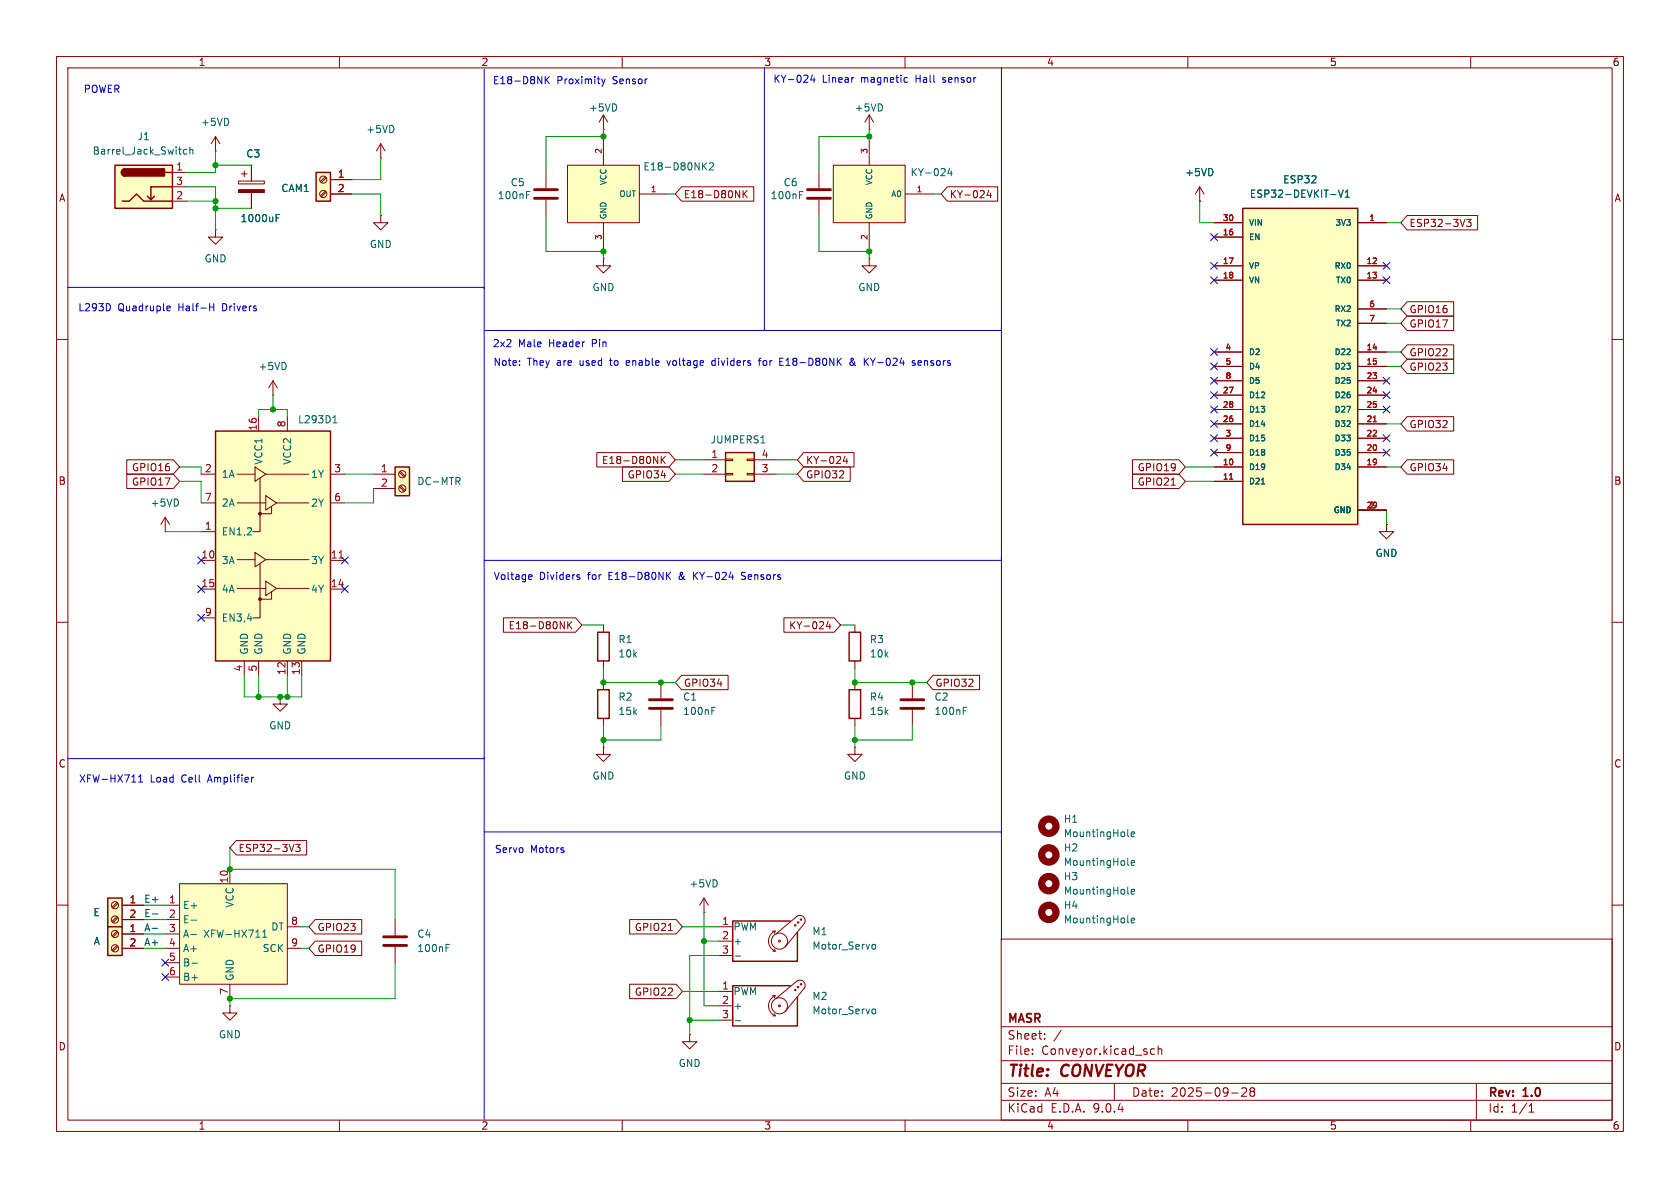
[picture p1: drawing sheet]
<svg xmlns="http://www.w3.org/2000/svg" width="297mm" height="210mm" viewBox="0 0 297 210" stroke-linecap="round" stroke-linejoin="round" font-family="sans-serif">
<g fill="none" stroke="#840000" stroke-width=".18">
<path d="M10 10h277v190h-277zM12 12h273v186h-273zM60 10v2M110 10v2M160 10v2M210 10v2M260 10v2M38.1 26.7h.1M38.1 24.1l-.8 1.3M38.1 24.1l.8 1.3M38.1 24.1v2.6M42.2 32h4.5v.5h-4.5z"/>
<path d="M42.7 30.7h1M43.2 30.2v1M44.4 29.2v2.8M44.4 34v2.8M96.5 30.5v2.8M96.5 35.3v2.8M10 60h2M285 60h2M10 110h2M285 110h2M10 160h2M177 166h108v32h-108z"/>
<path d="M285 160h2M60 198v2M110 198v2M160 198v2M177 194.5h108M177 191.5h108M177 187.5h108M177 181.5h108M182.5 186.3v.1M182.5 185.5v.1M184.7 183.6v.1M184.7 182.8v.1"/>
<path d="M187.6 182.1l-1.3 2M197 191.5v3M203.5 186.3l.2 .1 .4-.1M204.1 185.5l-.4-.1-.2 .1M204.7 185.5l.3-.1 .3 .1 .1 .9M204.7 184.9v1.5M210 198v2M217.7 193.2h1.2M219.5 192.4l.6-.1 .2 .1 .1 .3-.9 1.1h.9M221.2 192.9l-.2-.2 .2-.4 .5 .1 .1 .2-.3 .3M221.2 192.9l-.2 .3v.5l.2 .1 .5-.1 .1-.2-.1-.4-.2-.2M221.2 192.9h.3"/>
<path d="M260 198v2M261 191.5v6.5M270.3 196.6h.9M270.3 195.5l.4-.4v1.5"/>
</g>
<path d="M42.2 33.5h4.5v.5h-4.5z" fill="#840000" stroke="#840000" stroke-width=".18"/>
<path d="M48.8 38.5h.4M48.8 37.9h.6M93.1 34.5h.4M93.1 33.9h.6" fill="none" stroke="#006464" stroke-width=".18"/>
<path d="M94.5 33.5h4.1M94.5 35.1h4.1" fill="none" stroke="#840000" stroke-width=".51"/>
<path d="M20.3 29.2h10.2v7.6h-10.2z" fill="#ffffc2"/>
<path d="M20.3 29.2h10.2v7.6h-10.2zM21.6 35.6h1.3l1.2-1.3 1.3 1.3h5.1M22.1 29.8a.64 .64 0 0 0-.6 .7 .64 .64 0 0 0 .6 .6M27.3 34.7l-.6 .6M29.2 30.5h1.3M30.5 33h-3.8v2.3l-.7-.6" fill="none" stroke="#840000" stroke-width=".25"/>
<g fill="#840000" stroke="#840000" stroke-width=".25">
<path d="M21.6 30l.5-.2v1.3a.63 .63 0 0 1-.6-.4 .63 .63 0 0 1 .1-.7z"/>
<path d="M22.1 29.8h7v1.3h-7z"/>
</g>
<path d="M30.5 30.5h2.5M30.5 33h2.5M30.5 35.6h2.5M153.7 45.7v1.3h1.2l-1.2 1.3-1.3-1.3h1.3M153.7 45.7h.1M161.3 120.7v2.7M161.3 125.5v2.8" fill="none" stroke="#840000" stroke-width=".18"/>
<path d="M33 26.5l-.3-.1-.3 .2 .1 .6h.5M33.6 26.5l.1-.1 .3 .1 .1 .7M33.6 26v1.2M170.3 125.6h.4M170.3 125h.6" fill="none" stroke="#006464" stroke-width=".18"/>
<path d="M159.3 123.7h4M159.3 125.2h4" fill="none" stroke="#840000" stroke-width=".51"/>
<path d="M128.3 80h5v5.1h-5z" fill="#ffffc2"/>
<path d="M128.3 80h5v5.1h-5zM150.1 121.9h2v5.1h-2z" fill="none" stroke="#840000" stroke-width=".25"/>
<path d="M124.5 81.3h3.8M124.5 83.8h3.8M128.3 81.2h1.2v.2h-1.2zM128.3 83.7h1.2v.2h-1.2zM132.1 81.2h1.2v.2h-1.2zM132.1 83.7h1.2v.2h-1.2zM133.3 81.3h3.9M133.3 83.8h3.9M151.1 120.7v1.2M151.1 127v1.3" fill="none" stroke="#840000" stroke-width=".18"/>
<path d="M134.5 78.3h.7" fill="none" stroke="#006464" stroke-width=".18"/>
<path d="M147.3 29.2h12.7v10.2h-12.7z" fill="#ffffc2"/>
<path d="M147.3 29.2h12.7v10.2h-12.7zM153.7 24.1v5.1M153.7 39.4v5.1M160 34.3h5.1M106.7 45.7v1.3h1.2l-1.2 1.3-1.3-1.3h1.3M106.7 45.7h.1" fill="none" stroke="#840000" stroke-width=".18"/>
<path d="M167.9 29.7l-.3 .9h.8M168.2 30.2v.9M199.4 152.8l.2 .2M200 152.6l.6-.2-.1-.2-.3-.1-.2 .2v.6h.5" fill="none" stroke="#006464" stroke-width=".18"/>
<circle cx="185.4" cy="151.1" r="1.27" fill="none" stroke="#840000" stroke-width="1.3"/>
<path d="M100.3 29.2h12.7v10.2h-12.7z" fill="#ffffc2"/>
<path d="M67.3 38.1v1.3h-1.3l1.3 1.2 1.3-1.2h-1.3M67.3 38.1h.1M100.3 29.2h12.7v10.2h-12.7zM106.7 24.1v5.1M106.7 39.4v5.1M113 34.3h5.1M144.8 30.5v2.8M144.8 35.3v2.8M153.7 22.9h.1M153.7 20.3l-.8 1.3M153.7 20.3l.7 1.3M153.7 20.3v2.6" fill="none" stroke="#840000" stroke-width=".18"/>
<path d="M124.4 29.3l.5 .7M124.9 28.8l-.7 .7M125.4 28.9l.5-.1 .2 .3-.7 .9h.7M141.3 34.5h.5M141.3 33.9h.6" fill="none" stroke="#006464" stroke-width=".18"/>
<path d="M142.7 33.5h4.1M142.7 35.1h4.1" fill="none" stroke="#840000" stroke-width=".51"/>
<path d="M31.7 156.2h19.1v17.8h-19.1z" fill="#ffffc2"/>
<path d="M31.7 156.2h19.1v17.8h-19.1zM40.6 153.7v2.5M29.2 160h2.5M29.2 162.6h2.5M29.2 165.1h2.5M29.2 167.6h2.5M29.2 170.2h2.5M29.2 172.7h2.5M40.6 174v2.5M50.8 167.6h2.5M50.8 163.8h2.5" fill="none" stroke="#840000" stroke-width=".18"/>
<path d="M33.7 165.2h1M33.8 162.7h1M33.9 170.3h1M46.4 165.7h.8M46.4 164.8l.4-.4v1.3" fill="none" stroke="#006464" stroke-width=".18"/>
<path d="M19 158.8h2.6v5h-2.6z" fill="#ffffc2"/>
<path d="M19 158.8h2.6v5h-2.6z" fill="none" stroke="#840000" stroke-width=".25"/>
<g fill="none" stroke="#840000" stroke-width=".18">
<path d="M20.7 159.5l-.9 .9M20.9 159.7l-.9 .8M20.7 162.1l-.9 .8M20.9 162.2l-.9 .9M21.6 160h3.8M21.6 162.6h3.8"/>
<circle cx="20.3" cy="160" r=".63"/>
<circle cx="20.3" cy="162.6" r=".63"/>
</g>
<path d="M19 163.8h2.6v5.1h-2.6z" fill="#ffffc2"/>
<path d="M19 163.8h2.6v5.1h-2.6zM139.7 162.8h-10.2v7.1h11.5v-5.1M139.7 174.2h-10.2v7.2h11.5v-5.1" fill="none" stroke="#840000" stroke-width=".25"/>
<g fill="none" stroke="#840000" stroke-width=".18">
<path d="M67.3 27.9h.1M67.3 25.4l.8 1.3M67.3 25.4l-.8 1.3M67.3 25.4v2.5M106.7 22.9h.1M106.7 20.3l-.8 1.3M106.7 20.3l.7 1.3M106.7 20.3v2.6M212.1 35.6h.1M212.1 33l-.8 1.3M212.1 33l.8 1.3M212.1 33v2.6"/>
<path d="M29.2 94h.1M29.2 91.4l-.8 1.3M29.2 91.4l.8 1.3M29.2 91.4v2.6M20.7 164.6l-.9 .8M20.7 167.1l-.9 .9M20.9 164.8l-.9 .8M20.9 167.3l-.9 .8M21.6 165.1h3.8M21.6 167.6h3.8M69.8 162.6v2.8M69.8 167.4v2.8"/>
<path d="M127 163.8h2.5M127 166.4h2.5M127 168.9h2.5M127 175.3h2.5M127 177.8h2.5M136.5 164.6h.5M136.5 176h.5M136.7 168.1h.3M136.7 179.6h.3M136.9 167.8l.1 .3M136.9 179.2l.1 .4M137 164.6a1.94 1.94 0 0 0-1.1 1.8 1.94 1.94 0 0 0 1.1 1.7"/>
<path d="M137 176a1.94 1.94 0 0 0-1.1 1.8 1.94 1.94 0 0 0 1.1 1.8M137 164.6l-.1 .4M137 176l-.1 .4M137.2 165.1l3.8-3.2a.94 .94 0 0 1 1.1 .2 .94 .94 0 0 1 .1 1.1l-3.4 4.2M137.2 176.5l3.8-3.1a.94 .94 0 0 1 1.1 .1 .94 .94 0 0 1 .1 1.1l-3.4 4.2M121.9 182.9v1.3h1.3l-1.3 1.2-1.3-1.2h1.3M121.9 182.9h.1M127 180.3h2.5"/>
<circle cx="20.3" cy="165.1" r=".63"/>
<circle cx="20.3" cy="167.6" r=".63"/>
<circle cx="137.8" cy="166.4" r=".18"/>
<circle cx="137.8" cy="177.8" r=".18"/>
<circle cx="137.8" cy="166.4" r="1.42"/>
<circle cx="137.8" cy="177.8" r="1.42"/>
<circle cx="140.6" cy="175" r=".13"/>
<circle cx="140.6" cy="163.6" r=".13"/>
<circle cx="141.1" cy="163.1" r=".13"/>
<circle cx="141.1" cy="174.5" r=".13"/>
<circle cx="141.6" cy="162.6" r=".13"/>
<circle cx="141.6" cy="174" r=".13"/>
</g>
<path d="M67.8 165.6h4.1M67.8 167.1h4.1" fill="none" stroke="#840000" stroke-width=".51"/>
<path d="M199.4 157.9l.2 .2M200 157.6l.6-.1-.1-.2-.3-.1-.2 .2v.6h.5M78.9 167.6h.4M78.9 166.9h.6M130 169h.9M154.1 167.2l.3-.3 .3 .1 .1 .2-.1 .5-.3 .1-.3-.3M154.1 178.6l.3-.2h.3l.1 .2-.1 .6h-.3l-.3-.2M130 180.4h.9" fill="none" stroke="#006464" stroke-width=".18"/>
<circle cx="185.4" cy="156.2" r="1.27" fill="none" stroke="#840000" stroke-width="1.3"/>
<path d="M38.1 76.2h20.3v40.6h-20.3z" fill="#ffffc2"/>
<path d="M38.1 76.2h20.3v40.6h-20.3z" fill="none" stroke="#840000" stroke-width=".25"/>
<g fill="none" stroke="#840000" stroke-width=".18">
<path d="M38.1 40.6v1.3h1.3l-1.3 1.3-1.3-1.3h1.3M38.1 40.6h.1M45.7 73.7v2.5M50.8 73.7v2.5M35.6 83.8h2.5M35.6 88.9h2.5M35.6 94h2.5M35.6 99.1h2.5M41.9 83.8h3.2M41.9 88.9h5.1M41.9 98.9h3.2M45.1 82.6l1.9 1.2-1.9 1.3z"/>
<path d="M45.1 97.7l1.9 1.2-1.9 1.3zM46 84.6v9.4h-1.3M46 99.7v9.5h-1.3M47 87.6l1.9 1.3-1.9 1.3zM47 83.8h7.6M47 98.9h7.6M48 89.5v1.3h-2M48.9 88.9h5.7M58.4 83.8h2.6M58.4 88.9h2.6M58.4 99.1h2.6M35.6 104.1h2.5"/>
<path d="M35.6 109.2h2.5M41.9 104h5.1M43.2 116.8v2.6M45.7 116.8v2.6M47 102.7l1.9 1.3-1.9 1.3zM48 104.6v1.3h-2M48.9 104h5.7M50.8 116.8v2.6M53.3 116.8v2.6M58.4 104.1h2.6M116.8 120.7v2.7M116.8 125.5v2.8"/>
</g>
<g fill="#840000" stroke="#840000" stroke-width=".18">
<circle cx="46" cy="90.8" r=".25"/>
<circle cx="46" cy="105.9" r=".25"/>
</g>
<path d="M59.9 98.6h.8" fill="none" stroke="#a90000" stroke-width=".18"/>
<path d="M58.9 74.7h.7M59 73.8l.2-.3v1.2M125.8 125.6h.5M125.8 125h.6M199.4 163l.2 .1M200 162.7l.6-.1-.1-.2-.3-.1-.2 .2v.6h.5" fill="none" stroke="#006464" stroke-width=".18"/>
<path d="M114.8 123.7h4.1M114.8 125.2h4.1" fill="none" stroke="#840000" stroke-width=".51"/>
<circle cx="185.4" cy="161.3" r="1.27" fill="none" stroke="#840000" stroke-width="1.3"/>
<path d="M55.9 30.5h2.5v5.1h-2.5z" fill="#ffffc2"/>
<path d="M55.9 30.5h2.5v5.1h-2.5z" fill="none" stroke="#840000" stroke-width=".25"/>
<g fill="none" stroke="#840000" stroke-width=".18">
<path d="M57.5 31.2l-.9 .9M57.5 33.8l-.9 .8M57.7 31.4l-.9 .9M57.7 34l-.9 .8M58.4 31.8h3.8M58.4 34.3h3.8"/>
<circle cx="57.1" cy="34.3" r=".63"/>
<circle cx="57.1" cy="31.7" r=".63"/>
</g>
<path d="M69.8 82.6h2.6v5h-2.6z" fill="#ffffc2"/>
<path d="M69.8 82.6h2.6v5h-2.6zM105.7 111.8h2v5h-2zM150.1 111.8h2v5h-2zM105.7 121.9h2v5.1h-2z" fill="none" stroke="#840000" stroke-width=".25"/>
<g fill="none" stroke="#840000" stroke-width=".18">
<path d="M48.3 69.9h.1M48.3 67.3l-.8 1.3M48.3 67.3l.7 1.3M48.3 67.3v2.6M66 83.8h3.8M66 86.4h3.8M70.6 83.5l.9 .8M70.6 86l.9 .9M70.8 83.3l.8 .9M70.8 85.9l.8 .8M245.1 92.7v1.3h1.3l-1.3 1.3-1.3-1.3h1.3M245.1 92.7h.1"/>
<path d="M106.7 110.5v1.3M106.7 116.8v1.3M151.1 110.5v1.3M151.1 116.8v1.3M49.5 123.2v1.3h1.3l-1.3 1.2-1.2-1.2h1.2M49.5 123.2h.1M106.7 132.1v1.3h1.2l-1.2 1.2-1.3-1.2h1.3M106.7 132.1h.1M106.7 120.7v1.2M106.7 127v1.3M151.1 132.1v1.3h1.3l-1.3 1.2-1.2-1.2h1.2M151.1 132.1h.1"/>
<path d="M124.5 158.8l-.8 1.2M124.5 158.8l.7 1.2M124.5 158.8v2.5M40.6 177.8v1.3h1.3l-1.3 1.2-1.2-1.2h1.2M40.6 177.8h.1M124.5 161.3h.1"/>
<circle cx="71.1" cy="83.8" r=".63"/>
<circle cx="71.1" cy="86.4" r=".63"/>
</g>
<path d="M80.9 85.1l.4 .6M81.1 84.4l.2 .2v.3l-.2 .2M199.4 147.7l.2 .2M200 147.5l.6-.1-.1-.3h-.3l-.2 .1v.6h.5" fill="none" stroke="#006464" stroke-width=".18"/>
<circle cx="185.4" cy="146" r="1.27" fill="none" stroke="#840000" stroke-width="1.3"/>
<path d="M219.7 36.8h20.3v55.9h-20.3z" fill="#ffffc2"/>
<path d="M219.7 36.8h20.3v55.9h-20.3z" fill="none" stroke="#840000" stroke-width=".25"/>
<g fill="none" stroke="#840000" stroke-width=".18">
<path d="M44.4 29.2v2.8M44.4 34v2.8M58.4 31.8h3.8M58.4 34.3h3.8M120.5 33h12.8v2.6h-12.8l-1.1-1.3zM131.4 33.7v1.3M131.6 34.2l.5 .8M132.1 33.7l-.7 .7M167.5 33h8.9v2.6h-8.9l-1.1-1.3zM174.8 33.6l-.3 .9h.8M175.1 34.1v.9M212.1 35.6h.1"/>
<path d="M214.6 39.4h5.1M240 39.4h5.1M248.8 38.1h12.4v2.5h-12.4l-1.2-1.2zM259 38.8l-.4 1.2M259.3 38.8h.8l-.5 .5 .4 .1v.5l-.2 .1-.5-.1M214.6 41.9h5.1M214.6 47h5.1M214.6 49.5h5.1M240 47h5.1M240 49.5h5.1M240 57.2h5.1M240 54.6h5.1"/>
<path d="M248.8 55.9h8.2v2.5h-8.2l-1.2-1.2zM248.8 53.3h8.2v2.6h-8.2l-1.2-1.3zM214.6 62.2h5.1M214.6 64.8h5.1M214.6 67.3h5.1M214.6 69.9h5.1M214.6 72.4h5.1M214.6 74.9h5.1M214.6 77.5h5.1M240 62.2h5.1M240 64.8h5.1M240 67.3h5.1"/>
<path d="M240 69.9h5.1M240 72.4h5.1M240 74.9h5.1M240 77.5h5.1M248.8 73.7h8.2v2.5h-8.2l-1.2-1.3zM248.8 63.5h8.2v2.5h-8.2l-1.2-1.2zM248.8 61h8.2v2.5h-8.2l-1.2-1.3zM22.4 83.8h8.2l1.1 1.3-1.1 1.3h-8.2zM22.4 81.3h8.2l1.1 1.3-1.1 1.2h-8.2zM105.5 80h12.8l1.1 1.3-1.1 1.3h-12.8zM110 82.5h8.3l1.1 1.3-1.1 1.3h-8.3zM116.9 80.7v1.3"/>
<path d="M117.1 81.2l.5 .8M117.6 80.7l-.7 .7M142.1 80h8.9v2.6h-8.9l-1.1-1.3zM142.1 82.5h8.2v2.6h-8.2l-1.1-1.3zM149.4 80.6l-.3 .9h.8M149.7 81.1v.9M200.2 83.8h8.2l1.1 1.3-1.1 1.3h-8.2zM200.2 81.3h8.2l1.1 1.3-1.1 1.2h-8.2zM207.1 85.8h.7M214.6 80h5.1M214.6 82.6h5.1M214.6 85.1h5.1"/>
<path d="M240 80h5.1M240 82.6h5.1M240 90.2h5.1M245.1 92.7h.1M248.8 81.3h8.2v2.5h-8.2l-1.2-1.2zM89 109.2h12.8l1.1 1.3-1.1 1.3h-12.8zM100.4 109.9v1.3M100.6 110.4l.5 .8M101.1 109.9l-.7 .7M120.5 119.4h8.2v2.5h-8.2l-1.1-1.2zM138.6 109.2h8.9l1.1 1.3-1.1 1.3h-8.9zM146.4 109.8l-.3 .9h.8"/>
<path d="M146.7 110.3v.9M164.9 119.4h8.3v2.5h-8.3l-1.1-1.2zM41.8 148.6h12.4v2.5h-12.4l-1.2-1.2zM52 149.3l-.5 1.2M52.3 149.3h.8l-.5 .4 .4 .2v.5l-.2 .1-.5-.1M21.6 160h3.8M21.6 162.6h3.8M21.6 165.1h3.8M21.6 167.6h3.8M55.7 162.6h8.2v2.5h-8.2l-1.1-1.3zM55.7 166.4h8.2v2.5h-8.2l-1.1-1.3zM111.3 174h8.2l1.1 1.3-1.1 1.2h-8.2z"/>
<path d="M111.3 162.6h8.2l1.1 1.2-1.1 1.3h-8.2zM118.2 164.5h.7"/>
</g>
<path d="M48.8 38.5h.4M48.8 37.9h.6M236.6 33.6l.4 1.3 .5-1.3M237.8 34.9h.7M237.8 34l.4-.4v1.3M223 85.6h.6" fill="none" stroke="#006464" stroke-width=".18"/>
<path d="M242.8 74.5h.5M217.4 84.7h.5" fill="none" stroke="#a90000" stroke-width=".18"/>
<path d="M26.9 164.1h1M27 161.6h.9" fill="none" stroke="#0f0f0f" stroke-width=".18"/>
<g fill="none" stroke="#0000c2" stroke-width=".18">
<path d="M85.6 12.2v185.7M96.4 13.5v1.3M96.6 14.1l.5 .7M97.1 13.5l-.7 .8M106.4 14l.3 .8M106.7 14.8l-.3 .4M107 14l-.3 .8M135.1 11.9v46.5M143.6 13.2l-.3 .9h.8M143.9 13.7v.9M150.8 13.7h.1M160.1 13.7l.3 .1"/>
<path d="M160.4 14.5l-.3 .1M177 11.9v154.2M11.9 50.8h73.7M19.5 54v.6M29.6 54.9h.5M29.6 54.2l.3-.1 .2 .3-.6 .1M37.1 54.3h.7M37.8 53.7v1.2M85.6 58.4h91.4M91.8 64.5v.1M91.8 63.8v.1M110.9 63.7l-.2 .2v.5l.2 .2"/>
<path d="M111.3 64l-.6 .2M117.9 63.7l.3 .9 .3-.9M126.4 63.8l-.3-.1-.3 .3 .1 .5h.5M134.1 63.7h.4M134.5 63.3l-.3 .2v1.1M137.9 64.6h.6M137.9 63.3h.6M137.9 63.9h.4M151.1 63.9l-.2 .6a.34 .34 0 0 1-.6 0 .34 .34 0 0 1 .1-.5l.5-.4-.2-.3-.2 .1a1.22 1.22 0 0 0 .8 1.2M153.9 63.3l.4 .7M161.7 63.8l-.3-.1-.1 .2v.2l.4 .1v.3h-.4M162.8 63.8l-.3-.1-.2 .2 .1 .6h.4"/>
<path d="M162.9 64l-.6 .2M85.6 99.1h91.4M93.6 101.6l.4 .1 .1 .2-.6 .1M94 102.4h-.4M102.2 102l.3 .1v.2l-.2 .1h-.2M102.2 101.6l.3 .1M118 101.7l.6 .7M118.6 101.2l-.8 .7M122.6 101.2v1.2M123.3 101.2l-.7 .7M128.9 102h.8M131.1 102.4h.5"/>
<path d="M131.6 101.2h-.3l-.2 .2 .1 .3 .4 .1M11.9 134.1h73.7M24.5 138.3h.7M24.5 137.3l.4-.3v1.3M44.8 137.4l-.3 .1M85.6 147.1h91.4"/>
</g>
<g fill="none" stroke="#009600" stroke-width=".18">
<path d="M33 33h5.1v7.6M33 35.6h5.1M38.1 26.7v3.8h-5.1M38.1 29.2h6.3M38.1 36.8h6.3M62.2 34.3h5.1v3.8M67.3 27.9v3.9h-5.1M96.5 38.1v6.4h10.2v1.2M106.7 22.9v1.2h-10.2v6.4M118.1 34.3h1.3M144.8 38.1v6.4h8.9v1.2M153.7 22.9v1.2h-8.9v6.4"/>
<path d="M165.1 34.3h1.3M212.1 35.6v3.8h2.5M245.1 39.4h2.5M245.1 54.6h2.5M245.1 57.2h2.5M45.7 73.7v-1.3h5.1v1.3M48.3 69.9v2.5M245.1 74.9h2.5M245.1 62.2h2.5M245.1 64.8h2.5M29.2 94h6.4M31.7 82.6h3.9"/>
<path d="M31.7 85.1h3.9v3.8M61 83.8h5M66 86.4v2.5h-5M119.4 81.3h5.1M119.4 83.8h5.1M137.2 81.3h3.8M137.2 83.8h3.8M209.5 82.6h5.1M209.5 85.1h5.1M245.1 82.6h2.5M245.1 90.2v2.5M43.2 119.4v3.8h10.1v-3.8"/>
<path d="M45.7 119.4v3.8M50.8 119.4v3.8M102.9 110.5h3.8M106.7 118.1v2.6h12.7M148.6 110.5h2.5M151.1 118.1v2.6h12.7M106.7 128.3v3.8M116.8 128.3v2.5h-10.1M151.1 128.3v3.8M161.3 128.3v2.5h-10.2M40.6 149.9v3.8h29.2v8.9M25.4 167.6h3.8"/>
<path d="M25.4 162.6h3.8M25.4 160h3.8M25.4 165.1h3.8M53.3 163.8h1.3M53.3 167.6h1.3M69.8 170.2v6.3h-29.2v1.3M120.6 163.8h6.4M120.6 175.3h6.4M124.5 161.3v16.5h2.5M124.5 166.4h2.5M127 168.9h-5.1v14M121.9 180.3h5.1"/>
</g>
<g fill="none" stroke="#000084" stroke-width=".18">
<path d="M214 41.3l1.2 1.2M214 48.9l1.2 1.2M214 46.4l1.2 1.2M215.2 41.3l-1.2 1.2M215.2 48.9l-1.2 1.2M215.2 46.4l-1.2 1.2M244.5 46.4l1.2 1.2M244.5 48.9l1.2 1.2M245.7 46.4l-1.2 1.2M245.7 48.9l-1.2 1.2M214 79.4l1.2 1.2M214 66.7l1.2 1.2"/>
<path d="M214 71.8l1.2 1.2M214 69.2l1.2 1.3M214 74.3l1.2 1.2M214 61.6l1.2 1.2M214 64.2l1.2 1.2M214 76.9l1.2 1.2M215.2 79.4l-1.2 1.2M215.2 66.7l-1.2 1.2M215.2 71.8l-1.2 1.2M215.2 69.2l-1.2 1.3M215.2 74.3l-1.2 1.2M215.2 76.9l-1.2 1.2"/>
<path d="M215.2 61.6l-1.2 1.2M215.2 64.2l-1.2 1.2M244.5 76.9l1.2 1.2M244.5 69.2l1.2 1.3M244.5 71.8l1.2 1.2M244.5 79.4l1.2 1.2M244.5 66.7l1.2 1.2M245.7 76.9l-1.2 1.2M245.7 69.2l-1.2 1.3M245.7 71.8l-1.2 1.2M245.7 79.4l-1.2 1.2M245.7 66.7l-1.2 1.2"/>
<path d="M35 98.5l1.2 1.2M36.2 98.5l-1.2 1.2M60.4 98.5l1.2 1.2M61.6 98.5l-1.2 1.2M35 103.5l1.2 1.2M35 108.6l1.2 1.2M36.2 103.5l-1.2 1.2M36.2 108.6l-1.2 1.2M60.4 103.5l1.2 1.2M61.6 103.5l-1.2 1.2M28.6 172.1l1.2 1.2M28.6 169.6l1.2 1.2"/>
<path d="M29.8 172.1l-1.2 1.2M29.8 169.6l-1.2 1.2"/>
</g>
<g fill="#009600" stroke="#009600" stroke-width=".18">
<circle cx="50.8" cy="123.2" r=".46"/>
<circle cx="48.3" cy="72.4" r=".46"/>
<circle cx="40.6" cy="176.5" r=".46"/>
<circle cx="40.6" cy="153.7" r=".46"/>
<circle cx="45.7" cy="123.2" r=".46"/>
<circle cx="49.5" cy="123.2" r=".46"/>
<circle cx="121.9" cy="180.3" r=".46"/>
<circle cx="124.5" cy="166.4" r=".46"/>
<circle cx="38.1" cy="35.6" r=".46"/>
<circle cx="38.1" cy="36.8" r=".46"/>
<circle cx="38.1" cy="29.2" r=".46"/>
<circle cx="153.7" cy="24.1" r=".46"/>
<circle cx="153.7" cy="44.5" r=".46"/>
<circle cx="106.7" cy="44.5" r=".46"/>
<circle cx="106.7" cy="24.1" r=".46"/>
<circle cx="161.3" cy="120.7" r=".46"/>
<circle cx="106.7" cy="120.7" r=".46"/>
<circle cx="151.1" cy="130.8" r=".46"/>
<circle cx="106.7" cy="130.8" r=".46"/>
<circle cx="116.8" cy="120.7" r=".46"/>
<circle cx="151.1" cy="120.7" r=".46"/>
</g>
<g font-size="2.8" fill="#840000">
<text x="178" y="190.9">Title:</text>
<text x="187.7" y="190.9">CONVEYOR</text>
</g>
<g font-size="2.1" fill="#840000">
<text x="178" y="184">Sheet:</text>
<text x="178" y="181.2">MASR</text>
<text x="178" y="186.7">File:</text>
<text x="184.1" y="186.7">Conveyor.kicad_sch</text>
<text x="178" y="196.9">KiCad</text>
<text x="178" y="194.1">Size:</text>
<text x="184.7" y="194.1">A4</text>
<text x="185.7" y="196.9">E.D.A.</text>
<text x="193.3" y="196.9">9.0.4</text>
<text x="200" y="194.1">Date:</text>
<text x="207" y="194.1">2025-09-28</text>
<text x="263" y="194.3">Rev:</text>
<text x="263" y="196.9">Id:</text>
<text x="267.1" y="196.9">1/1</text>
<text x="269.4" y="194.3">1.0</text>
</g>
<g font-size="1.8" fill="#840000">
<text x="35" y="11.9">1</text>
<text x="85" y="11.9">2</text>
<text x="135" y="11.9">3</text>
<text x="185" y="11.9">4</text>
<text x="235" y="11.9">5</text>
<text x="285" y="11.9">6</text>
<text x="10.3" y="35.9">A</text>
<text x="120.8" y="35.2">E18-D80NK</text>
<text x="167.8" y="35.2">KY-024</text>
<text x="285.3" y="35.9">A</text>
<text x="249.1" y="40.3">ESP32-3V3</text>
<text x="249.1" y="58.1">GPIO17</text>
<text x="249.1" y="55.6">GPIO16</text>
<text x="249.1" y="65.7">GPIO23</text>
<text x="249.1" y="63.2">GPIO22</text>
<text x="249.1" y="75.9">GPIO32</text>
<text x="23.2" y="83.5">GPIO16</text>
<text x="106.3" y="82.2">E18-D80NK</text>
<text x="142.4" y="82.2">KY-024</text>
<text x="201" y="83.5">GPIO19</text>
<text x="249.1" y="83.5">GPIO34</text>
<text x="10.3" y="85.9">B</text>
<text x="23.2" y="86">GPIO17</text>
<text x="110.9" y="84.8">GPIO34</text>
<text x="142.4" y="84.8">GPIO32</text>
<text x="201" y="86">GPIO21</text>
<text x="285.3" y="85.9">B</text>
<text x="89.8" y="111.4">E18-D80NK</text>
<text x="139.4" y="111.4">KY-024</text>
<text x="120.8" y="121.6">GPIO34</text>
<text x="165.3" y="121.6">GPIO32</text>
<text x="10.3" y="135.9">C</text>
<text x="285.3" y="135.9">C</text>
<text x="42.1" y="150.8">ESP32-3V3</text>
<text x="56" y="164.8">GPIO23</text>
<text x="112.1" y="164.8">GPIO21</text>
<text x="56" y="168.6">GPIO19</text>
<text x="112.1" y="176.2">GPIO22</text>
<text x="10.3" y="185.9">D</text>
<text x="285.3" y="185.9">D</text>
<text x="35" y="199.9">1</text>
<text x="85" y="199.9">2</text>
<text x="135" y="199.9">3</text>
<text x="185" y="199.9">4</text>
<text x="235" y="199.9">5</text>
<text x="285" y="199.9">6</text>
</g>
<g font-size="1.8" fill="#0000c2">
<text x="14.7" y="16.6">POWER</text>
<text x="87" y="15.1">E18-D8NK</text>
<text x="98.4" y="15.1">Proximity</text>
<text x="108.4" y="15.1">Sensor</text>
<text x="136.6" y="14.8">KY-024</text>
<text x="145.4" y="14.8">Linear</text>
<text x="152.3" y="14.8">magnetic</text>
<text x="162.1" y="14.8">Hall</text>
<text x="167.1" y="14.8">sensor</text>
<text x="13.7" y="55.2">L293D</text>
<text x="20.8" y="55.2">Quadruple</text>
<text x="31.6" y="55.2">Half-H</text>
<text x="39.6" y="55.2">Drivers</text>
<text x="87" y="61.6">2x2</text>
<text x="87.1" y="64.9">Note:</text>
<text x="91.6" y="61.6">Male</text>
<text x="93.2" y="64.9">They</text>
<text x="97.2" y="61.6">Header</text>
<text x="98.6" y="64.9">are</text>
<text x="102.7" y="64.9">used</text>
<text x="104.9" y="61.6">Pin</text>
<text x="108.3" y="64.9">to</text>
<text x="111.4" y="64.9">enable</text>
<text x="118.8" y="64.9">voltage</text>
<text x="126.9" y="64.9">dividers</text>
<text x="135.5" y="64.9">for</text>
<text x="139.3" y="64.9">E18-D80NK</text>
<text x="151.9" y="64.9">&amp;</text>
<text x="154.6" y="64.9">KY-024</text>
<text x="163.4" y="64.9">sensors</text>
<text x="87.2" y="102.7">Voltage</text>
<text x="95.4" y="102.7">Dividers</text>
<text x="104" y="102.7">for</text>
<text x="107.9" y="102.7">E18-D80NK</text>
<text x="120.5" y="102.7">&amp;</text>
<text x="123.2" y="102.7">KY-024</text>
<text x="131.9" y="102.7">Sensors</text>
<text x="13.9" y="138.5">XFW-HX711</text>
<text x="26.5" y="138.5">Load</text>
<text x="32.2" y="138.5">Cell</text>
<text x="37" y="138.5">Amplifier</text>
<text x="87.4" y="151">Servo</text>
<text x="93.8" y="151">Motors</text>
</g>
<g font-size="1.8" fill="#006464">
<text x="35.4" y="22.5">+5VD</text>
<text x="64.6" y="23.7">+5VD</text>
<text x="104" y="19.9">+5VD</text>
<text x="151" y="19.9">+5VD</text>
<text x="16.3" y="27.5">Barrel_Jack_Switch</text>
<text x="24.2" y="25">J1</text>
<text x="43.4" y="28">C3</text>
<text x="49.6" y="34.1">CAM1</text>
<text x="87.9" y="35.4">100nF</text>
<text x="90.2" y="33.1">C5</text>
<text x="113.6" y="30.3">E18-D80NK2</text>
<text x="136.2" y="35.4">100nF</text>
<text x="138.4" y="33.1">C6</text>
<text x="160.9" y="31.3">KY-024</text>
<text x="209.4" y="31.3">+5VD</text>
<text x="220.8" y="35.2">ESP32-DEVKIT-V1</text>
<text x="226.7" y="32.6">ESP32</text>
<text x="42.4" y="39.5">1000uF</text>
<text x="36.1" y="46.6">GND</text>
<text x="65.3" y="44">GND</text>
<text x="104.6" y="51.7">GND</text>
<text x="151.6" y="51.7">GND</text>
<text x="45.6" y="65.6">+5VD</text>
<text x="52.6" y="75">L293D1</text>
<text x="46.6" y="82.3" transform="rotate(-90 46.6 82.3)">VCC1</text>
<text x="51.7" y="82.3" transform="rotate(-90 51.7 82.3)">VCC2</text>
<text x="125.5" y="78.6">JUMPERS1</text>
<text x="26.5" y="89.8">+5VD</text>
<text x="39.1" y="84.7">1A</text>
<text x="39.1" y="89.8">2A</text>
<text x="54.9" y="84.7">1Y</text>
<text x="54.9" y="89.8">2Y</text>
<text x="73.7" y="86">DC-MTR</text>
<text x="39.1" y="94.8">EN1,2</text>
<text x="39.1" y="99.9">3A</text>
<text x="54.9" y="99.9">3Y</text>
<text x="243.1" y="98.7">GND</text>
<text x="39.1" y="105">4A</text>
<text x="54.9" y="105">4Y</text>
<text x="39.1" y="110.1">EN3,4</text>
<text x="109.2" y="113.9">R1</text>
<text x="153.7" y="113.9">R3</text>
<text x="44" y="115.8" transform="rotate(-90 44 115.8)">GND</text>
<text x="46.6" y="115.8" transform="rotate(-90 46.6 115.8)">GND</text>
<text x="51.7" y="115.8" transform="rotate(-90 51.7 115.8)">GND</text>
<text x="54.2" y="115.8" transform="rotate(-90 54.2 115.8)">GND</text>
<text x="109.2" y="116.4">10k</text>
<text x="153.7" y="116.4">10k</text>
<text x="109.2" y="124.1">R2</text>
<text x="120.7" y="124.1">C1</text>
<text x="153.7" y="124.1">R4</text>
<text x="165.1" y="124.1">C2</text>
<text x="47.5" y="129.1">GND</text>
<text x="109.2" y="126.6">15k</text>
<text x="120.7" y="126.6">100nF</text>
<text x="153.7" y="126.6">15k</text>
<text x="165.1" y="126.6">100nF</text>
<text x="104.6" y="138">GND</text>
<text x="149.1" y="138">GND</text>
<text x="188" y="145.6">H1</text>
<text x="188" y="148.2">MountingHole</text>
<text x="188" y="150.7">H2</text>
<text x="188" y="153.3">MountingHole</text>
<text x="188" y="155.8">H3</text>
<text x="32.3" y="160.9">E+</text>
<text x="41.5" y="160.5" transform="rotate(-90 41.5 160.5)">VCC</text>
<text x="121.8" y="157.1">+5VD</text>
<text x="188" y="158.3">MountingHole</text>
<text x="188" y="160.9">H4</text>
<text x="16.4" y="162.2">E</text>
<text x="16.5" y="167.2">A</text>
<text x="32.3" y="163.4">E-</text>
<text x="32.3" y="166">A-</text>
<text x="35.8" y="166">XFW-HX711</text>
<text x="47.9" y="164.7">DT</text>
<text x="73.7" y="166">C4</text>
<text x="129.6" y="164.7">PWM</text>
<text x="129.6" y="167.2">+</text>
<text x="143.5" y="165.5">M1</text>
<text x="188" y="163.4">MountingHole</text>
<text x="32.3" y="168.5">A+</text>
<text x="32.3" y="171">B-</text>
<text x="32.3" y="173.6">B+</text>
<text x="41.5" y="173.5" transform="rotate(-90 41.5 173.5)">GND</text>
<text x="46.3" y="168.5">SCK</text>
<text x="73.7" y="168.5">100nF</text>
<text x="143.5" y="168.1">Motor_Servo</text>
<text x="129.6" y="176.1">PWM</text>
<text x="129.6" y="178.7">+</text>
<text x="143.5" y="177">M2</text>
<text x="143.5" y="179.5">Motor_Servo</text>
<text x="38.6" y="183.7">GND</text>
<text x="119.9" y="188.8">GND</text>
</g>
<g font-size="1.8" fill="#a90000">
<text x="31" y="30.2">1</text>
<text x="31" y="32.8">3</text>
<text x="31" y="35.3">2</text>
<text x="59.6" y="31.5">1</text>
<text x="59.6" y="34">2</text>
<text x="45.5" y="76.2" transform="rotate(-90 45.5 76.2)">16</text>
<text x="50.5" y="75.6" transform="rotate(-90 50.5 75.6)">8</text>
<text x="59" y="83.6">3</text>
<text x="67.2" y="83.6">1</text>
<text x="125.7" y="81">1</text>
<text x="125.7" y="83.6">2</text>
<text x="134.5" y="81">4</text>
<text x="134.5" y="83.6">3</text>
<text x="36.1" y="88.6">7</text>
<text x="59" y="88.6">6</text>
<text x="67.2" y="86.1">2</text>
<text x="36.1" y="93.7">1</text>
<text x="35.5" y="98.8">10</text>
<text x="58.4" y="98.8">11</text>
<text x="35.5" y="103.9">15</text>
<text x="58.4" y="103.9">14</text>
<text x="36.1" y="109">9</text>
<text x="42.9" y="118.8" transform="rotate(-90 42.9 118.8)">4</text>
<text x="45.5" y="118.8" transform="rotate(-90 45.5 118.8)">5</text>
<text x="50.5" y="119.4" transform="rotate(-90 50.5 119.4)">12</text>
<text x="53.1" y="119.4" transform="rotate(-90 53.1 119.4)">13</text>
<text x="22.8" y="159.8">1</text>
<text x="29.8" y="159.8">1</text>
<text x="40.4" y="156.3" transform="rotate(-90 40.4 156.3)">10</text>
<text x="22.8" y="162.3">2</text>
<text x="22.8" y="164.8">1</text>
<text x="22.8" y="167.4">2</text>
<text x="29.8" y="162.3">2</text>
<text x="29.8" y="164.8">3</text>
<text x="29.8" y="167.4">4</text>
<text x="51.4" y="163.6">8</text>
<text x="51.4" y="167.4">9</text>
<text x="127.6" y="163.6">1</text>
<text x="127.6" y="166.1">2</text>
<text x="29.8" y="169.9">5</text>
<text x="29.8" y="172.5">6</text>
<text x="127.6" y="168.7">3</text>
<text x="40.4" y="176" transform="rotate(-90 40.4 176)">7</text>
<text x="127.6" y="175">1</text>
<text x="127.6" y="177.5">2</text>
<text x="127.6" y="180.1">3</text>
</g>
<text font-size="1.8" fill="#009600" x="36.1" y="83.6">2</text>
<g font-size="1.8" fill="#0f0f0f">
<text x="25.4" y="159.7">E+</text>
<text x="25.4" y="167.3">A+</text>
<text x="25.4" y="164.8">A-</text>
<text x="25.4" y="162.2">E-</text>
</g>
<g font-size="1.4" fill="#a90000">
<text x="106.4" y="27.3" transform="rotate(-90 106.4 27.3)">2</text>
<text x="153.4" y="27.3" transform="rotate(-90 153.4 27.3)">3</text>
<text x="115" y="34">1</text>
<text x="161.9" y="34">1</text>
<text x="216.1" y="39.1">30</text>
<text x="216.1" y="41.7">16</text>
<text x="242" y="39.1">1</text>
<text x="106.4" y="42.5" transform="rotate(-90 106.4 42.5)">3</text>
<text x="153.4" y="42.5" transform="rotate(-90 153.4 42.5)">2</text>
<text x="216.1" y="46.7">17</text>
<text x="241.5" y="46.7">12</text>
<text x="216.1" y="49.3">18</text>
<text x="241.5" y="49.3">13</text>
<text x="242" y="56.9">7</text>
<text x="242" y="54.4">6</text>
<text x="216.6" y="62">4</text>
<text x="216.6" y="64.5">5</text>
<text x="241.5" y="62">14</text>
<text x="241.5" y="64.5">15</text>
<text x="216.1" y="69.6">27</text>
<text x="216.6" y="67.1">8</text>
<text x="241.5" y="67.1">23</text>
<text x="241.5" y="69.6">24</text>
<text x="216.1" y="72.1">28</text>
<text x="216.1" y="74.7">26</text>
<text x="216.6" y="77.2">3</text>
<text x="241.5" y="72.1">25</text>
<text x="241.5" y="74.7">21</text>
<text x="241.5" y="77.2">22</text>
<text x="216.1" y="82.3">10</text>
<text x="216.6" y="79.8">9</text>
<text x="241.5" y="79.8">20</text>
<text x="241.5" y="82.3">19</text>
<text x="216.1" y="84.8">11</text>
<text x="241.5" y="89.9">29</text>
<text x="242" y="89.9">2</text>
</g>
<g font-size="1.4" fill="#006464">
<text x="107.4" y="32.9" transform="rotate(-90 107.4 32.9)">VCC</text>
<text x="109.4" y="35">OUT</text>
<text x="154.4" y="32.9" transform="rotate(-90 154.4 32.9)">VCC</text>
<text x="157.4" y="35">A0</text>
<text x="107.4" y="38.9" transform="rotate(-90 107.4 38.9)">GND</text>
<text x="154.4" y="38.9" transform="rotate(-90 154.4 38.9)">GND</text>
<text x="220.7" y="40.1">VIN</text>
<text x="236" y="40.1">3V3</text>
<text x="220.7" y="42.6">EN</text>
<text x="220.7" y="47.7">VP</text>
<text x="235.8" y="47.7">RX0</text>
<text x="220.7" y="50.3">VN</text>
<text x="236.1" y="50.3">TX0</text>
<text x="235.8" y="55.3">RX2</text>
<text x="236.1" y="57.9">TX2</text>
<text x="220.7" y="63">D2</text>
<text x="220.7" y="65.5">D4</text>
<text x="235.8" y="63">D22</text>
<text x="235.8" y="65.5">D23</text>
<text x="220.7" y="68">D5</text>
<text x="220.7" y="70.6">D12</text>
<text x="235.8" y="68">D25</text>
<text x="235.8" y="70.6">D26</text>
<text x="220.7" y="73.1">D13</text>
<text x="220.7" y="75.7">D14</text>
<text x="235.8" y="73.1">D27</text>
<text x="235.8" y="75.7">D32</text>
<text x="220.7" y="78.2">D15</text>
<text x="220.7" y="80.7">D18</text>
<text x="220.7" y="83.3">D19</text>
<text x="235.8" y="78.2">D33</text>
<text x="235.8" y="80.7">D35</text>
<text x="235.8" y="83.3">D34</text>
<text x="220.7" y="85.8">D21</text>
<text x="235.7" y="90.9">GND</text>
</g>
</svg>
